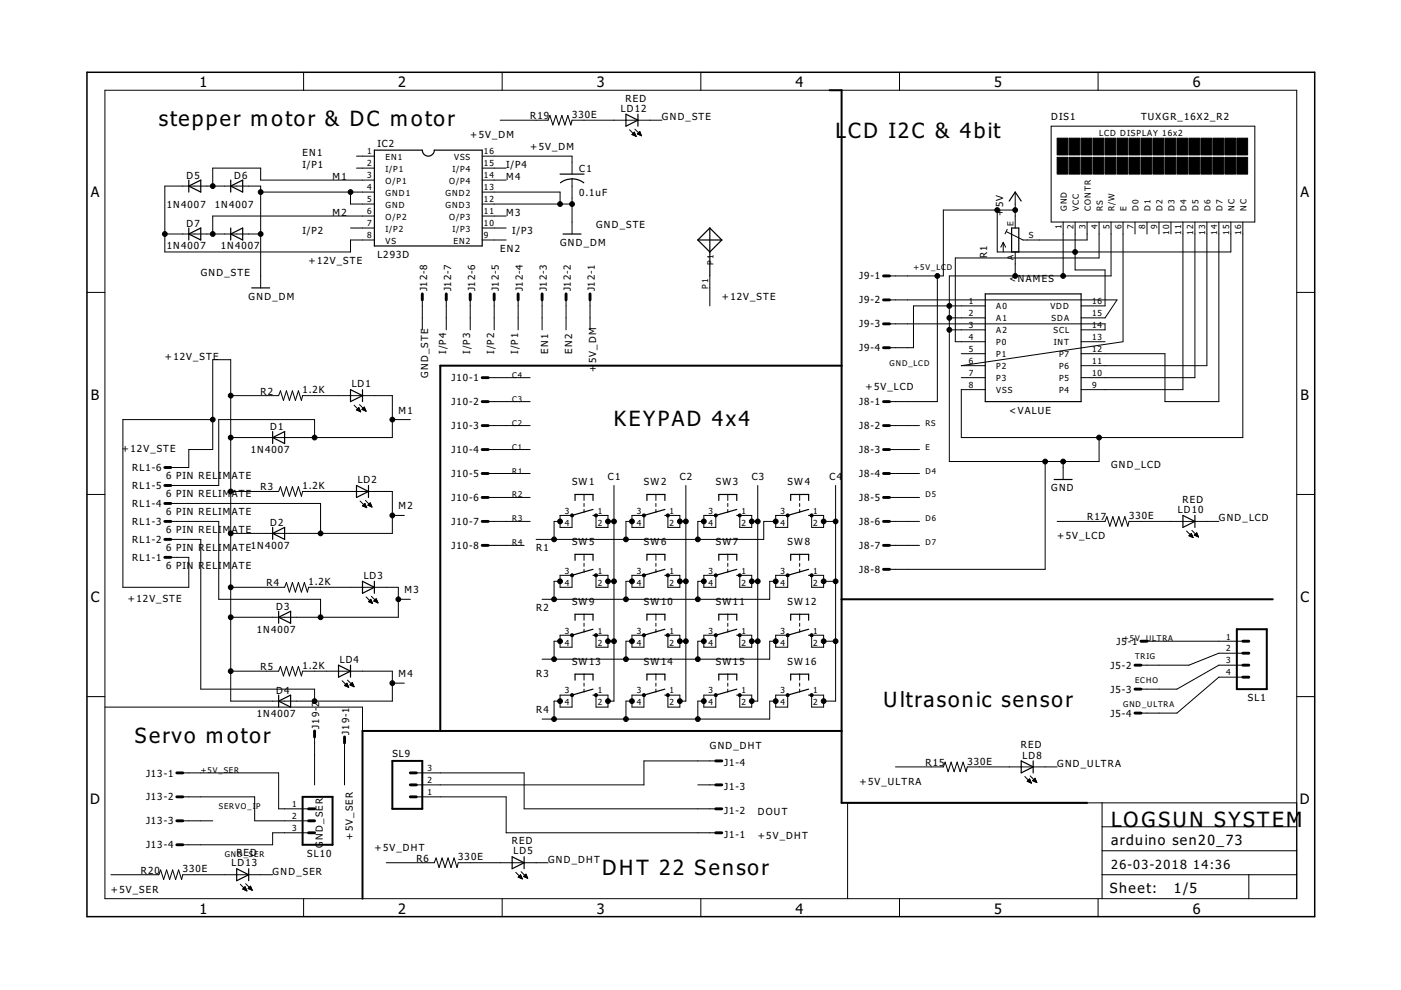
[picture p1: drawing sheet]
<svg xmlns="http://www.w3.org/2000/svg" width="297mm" height="210mm" viewBox="0 0 297 210" stroke-linecap="round" stroke-linejoin="round" font-family="sans-serif">
<path d="M175.9 19.1h2.5v151.1h52.1M178.4 77.5h-85.1v77.5M178.4 127.1h91.5M262.2 133.4h6.4v12.7h-6.4zM178.4 155h-101.5v35.5M64.2 169h6.3v10.1h-6.3zM83.2 161.3h6.3v10.2h-6.3z" fill="none" stroke="#000" stroke-width=".42"/>
<g fill="none" stroke="#000" stroke-width=".21">
<path d="M22.2 19.1h252.7v171.4h-252.7zM64.4 15.3v3.8M106.5 15.3v3.8M148.6 15.3v3.8M190.7 15.3v3.8M232.8 15.3v3.8M75.6 33.1h3.8M75.6 35.6h3.8M79.4 38.2h-24.1v-2.6h-10.2v3.9M102.2 33.1h19.1v3.8M102.2 35.6h5.1M102.2 38.2h5.1"/>
<path d="M106 25.5h10.2l.4-1 .6 2 .7-2 .6 2 .6-2 .7 2 .6-2 .6 2 .3-1h19M121.3 37.9v11.7M133.5 27.5l1.4 1.4M134 28.5l.9 .4M134 28.5h.7M134.1 28.4h.5M134.2 28.6h.5M134.3 28.3h.3M134.4 28.2h.2M134.5 28l-.5 .5M134.5 28l.4 .9M134.5 28.7h.3"/>
<path d="M134.5 28h.1M134.6 27.4l1.4 1.4M134.8 28.9h.1M135.1 28.4h.7M135.3 28.3h.5M135.4 28.5h.5M135.4 28.2h.3M135.5 28h.2M135.6 27.9l-.5 .5 .9 .4M135.6 27.9l.4 .9M135.6 27.9h.1M135.7 28.6h.3"/>
<path d="M135.9 28.7h.1M222.9 26.8h43.1v20.3h-43.1zM34.9 49.6h20.4M55.3 40.7h24.1M74.3 40.7v2.6h5.1M74.3 48.3h5.1M79.4 50.9h-5.1v2.5h-39.4v-13.9h20.4v21.5M79.4 45.8h-34.3v3.8M102.2 50.9h5.1M102.2 40.7h16.5v2.6M102.2 43.3h19.1M102.2 45.8h5.1"/>
<path d="M102.2 48.3h5.1M150.5 58.5v6.4M198.7 58.5v26.7h-10.1M211.4 44.5v8.9h49.6v-6.3M212.7 51.4v2M212.7 51.4l-.5 1M212.7 51.4l.5 1M213.6 48.6l-.5 1M215.2 40.7v7.6M215.2 53.4v5.1M215.2 44.5h-15.2v14h-11.4M225.4 47.1v11.4"/>
<path d="M227.9 47.1v10.1h6.4v7.7h-5.1M230.5 47.1v3.8h-13.6l-3.5-1.8M233 47.1v7.6h-30.5v17.8h6.4M235.6 47.1v11.4h-34.3v39.4h31.7v-5.1M238.1 47.1v25.4l-34.3 5h5.1M240.6 47.1v2.5M243.2 47.1v2.5M245.7 47.1v2.5M248.3 47.1v2.5M250.8 47.1v35.5h-21.6M253.3 47.1v33h-24.1M255.9 47.1v30.4h-26.7"/>
<path d="M258.4 47.1v38.1h-11.4v-10.2h-17.8M263.5 47.1v45.7h-59.7v-10.2h5.1M18.4 62h3.8M89.5 63.6v6.3M94.6 63.6v6.3M99.7 63.6v6.3M104.8 63.6v6.3M109.9 63.6v6.3M114.9 63.6v6.3M120 63.6v6.3M125.1 63.6v6.3M188.6 63.6h48.2l-2.5 3.8h-5.1"/>
<path d="M188.6 68.7h45.7v1.2h-5.1M201.3 67.4h7.6M201.3 69.9h7.6M203.8 75h5.1M208.9 64.9h-15.2v8.8h-5.1M229.2 72.5h5.1M274.9 62h3.8M36.2 99.1h3.8v-3.8h5.1v-19h3.8v72.4h34.3v-6.4h-19l-.3 1-.6-2-.7 2-.6-2-.6 2-.7-2-.6 2-.6-2-.4 1h-10.2M45.1 89h-19v35.5h13.9v-6.3h-3.8M48.9 83.9h10.2l.4-1 .6 2 .6-2 .7 2 .6-2 .6 2 .7-2 .6 2 .3-1h19v8.9h-34.3M66.7 92.8v-3.8h-20.3v13.9h-10.2M75.1 85.9l1.4 1.4"/>
<path d="M75.6 86.9l.5-.5 .4 .9zM75.6 86.9h.7M75.7 87h.6M75.8 86.8h.4M75.9 86.6h.3M76 86.5h.1M76 87.1h.4M76.2 85.8l1.4 1.4M76.3 87.2h.1M76.7 86.8l.5-.5 .4 .9zM76.8 86.8h.6M76.9 86.6h.5"/>
<path d="M76.9 86.9h.6M77 86.5h.3M77.1 86.4h.2M77.2 87h.3M77.4 87.1h.2M83.2 89h3.8M103.5 80.1h8.9M103.5 85.2h8.9M103.5 90.2h8.9M103.5 95.3h8.9M188.6 90.2h6.3M188.6 95.3h6.3"/>
<path d="M203.8 80.1h5.1M221.6 97.9v22.8h-33M225.4 97.9v3.8M18.4 104.8h3.8M36.2 110.6h10.2v16.5h21.6v3.8M36.2 114.4h6.4v31.7h24.1v2.6M36.2 106.7h31.8v6.4M48.9 104.2h10.2l.4-1 .6 2 .6-2 .7 2 .6-2 .6 2 .7-2 .6 2 .3-1h19v8.9h-34.3M76.3 106.2l1.4 1.4M76.9 107.3h.7M76.9 107.1h.6M77.1 107h.4"/>
<path d="M77.2 107.4h.4M77.2 106.9h.2M77.3 106.8h.1M77.4 106.7l.3 .9-.8-.3zM77.4 107.5h.3M77.5 106.1l1.4 1.4M77.7 107.6h.1M78 107.1l.9 .4M78 107.1l.5-.5 .4 .9M78 107.1h.7M78.1 107h.6M78.2 106.9h.4"/>
<path d="M78.3 107.3h.5M78.3 106.8h.3M78.4 106.7h.1M78.6 107.4h.2M83.2 109.3h2.5M103.5 100.4h8.9M103.5 105.5h8.9M103.5 110.6h8.9M103.5 115.6h7.6M118.7 110.6h-1.2v3.8M118.7 109.3h2.6v2.5h-2.6zM123.8 104.8v1.3"/>
<path d="M123.8 106.7v.7M123.8 108v.6M123.8 117.5v1.3M123.8 119.4v.7M126.4 109.3h2.5v2.5h-2.5zM128.9 110.6h1.3M130.2 102.9v45.8h-1.3M134 110.6h-1.3v3.8M134 109.3h2.5v2.5h-2.5zM139.1 104.8v1.3M139.1 106.7v.7M139.1 108v.6"/>
<path d="M139.1 117.5v1.3M139.1 119.4v.7M141.6 109.3h2.5v2.5h-2.5zM144.1 110.6h1.3M145.4 102.9v45.8h-1.3M149.2 110.6h-1.2v3.8M149.2 109.3h2.6v2.5h-2.6zM154.3 104.8v1.3M154.3 106.7v.7M154.3 108v.6M154.3 117.5v1.3M154.3 119.4v.7"/>
<path d="M156.8 109.3h2.6v2.5h-2.6zM159.4 110.6h1.3M160.7 102.9v45.8h-1.3M164.5 110.6h-2.6v3.8h-48.2M164.5 109.3h2.5v2.5h-2.5zM169.5 104.8v1.3M169.5 106.7v.7M169.5 108v.6M169.5 117.5v1.3M169.5 119.4v.7M172.1 109.3h2.5v2.5h-2.5zM174.6 110.6h2.6"/>
<path d="M177.2 102.9v45.8h-2.6M188.6 100.4h6.3M188.6 105.5h6.3M188.6 110.6h6.3M188.6 115.6h6.3M224.1 110.6h10.2l.4-1.1 .6 2.1 .6-2.1 .7 2.1 .6-2.1 .6 2.1 .7-2.1 .6 2.1 .3-1h19M251.6 112.6l1.4 1.4M252.1 113.6l.5-.5 .4 .9zM252.1 113.5h.7M252.2 113.7h.6M252.3 113.4h.4M252.4 113.3h.3"/>
<path d="M252.5 113.8h.4M252.5 113.2h.1M252.7 112.5l1.4 1.4M252.8 113.9h.1M253.2 113.5l.5-.5 .4 .9zM253.3 113.4h.6M253.4 113.5h.6M253.4 113.3h.5M253.5 113.2h.3M253.6 113.1h.2M253.7 113.7h.3M253.9 113.8h.2"/>
<path d="M274.9 104.8h3.8M48.9 124.5h11.4l.4-1 .7 2 .6-2 .6 2 .7-2 .6 2 .6-2 .7 2 .2-1h19.1v6.4h-35.6M77.6 126.6l1.4 1.4M78.1 127.5h.7M78.3 127.4h.5M78.3 127.7h.6M78.4 127.3h.3M78.5 127.2h.2M78.6 127.8h.3M78.6 127.1l.4 .9-.9-.4zM78.7 126.4l1.4 1.4M78.9 127.9h.1"/>
<path d="M79.2 127.4l.6-.5 .3 .9zM79.3 127.4h.7M79.4 127.3h.5M79.5 127.5h.5M79.5 127.2h.4M79.7 127h.1M79.8 127.7h.3M80 127.8h.1M84.5 127.1h2.5M118.7 122h2.6v2.5h-2.6zM118.7 134.7h2.6v2.5h-2.6zM118.7 136h-1.2v3.8"/>
<path d="M118.7 123.3h-1.2v3.8M123.8 120.7v.6M123.8 130.2v1.3M123.8 132.1v.7M123.8 133.4v.6M126.4 122h2.5v2.5h-2.5zM126.4 134.7h2.5v2.5h-2.5zM128.9 136h1.3M128.9 123.3h1.3M134 122h2.5v2.5h-2.5zM134 136h-1.3v3.8M134 134.7h2.5v2.5h-2.5z"/>
<path d="M134 123.3h-1.3v3.8M139.1 120.7v.6M139.1 130.2v1.3M139.1 132.1v.7M139.1 133.4v.6M141.6 122h2.5v2.5h-2.5zM141.6 134.7h2.5v2.5h-2.5zM144.1 136h1.3M144.1 123.3h1.3M149.2 122h2.6v2.5h-2.6zM149.2 136h-1.2v3.8M149.2 134.7h2.6v2.5h-2.6z"/>
<path d="M149.2 123.3h-1.2v3.8M154.3 120.7v.6M154.3 130.2v1.3M154.3 132.1v.7M154.3 133.4v.6M156.8 122h2.6v2.5h-2.6zM156.8 134.7h2.6v2.5h-2.6zM159.4 136h1.3M159.4 123.3h1.3M164.5 122h2.5v2.5h-2.5zM164.5 123.3h-1.3v3.8h-48.3M164.5 136h-1.3v3.8h-48.3"/>
<path d="M164.5 134.7h2.5v2.5h-2.5zM169.5 120.7v.6M169.5 130.2v1.3M169.5 132.1v.7M169.5 133.4v.6M172.1 122h2.5v2.5h-2.5zM172.1 134.7h2.5v2.5h-2.5zM174.6 136h2.6M174.6 123.3h2.6M243.2 136h20.3M263.5 138.5h-5.1l-6.3 2.5h-10.2M18.4 147.7h3.8"/>
<path d="M22.2 149.9h54.7v5.1M66.7 156.3v10.1M72.5 144.3l1.4 1.4M73 145.4l.6-.6 .3 .9zM73 157.5v8.9M73.1 145.3h.6M73.1 145.4h.7M73.2 145.1h.5M73.4 145h.2M73.4 145.5h.4M73.5 144.9h.1M73.7 144.2l1.4 1.4"/>
<path d="M73.7 145.6h.2M74.2 145.2l.5-.5 .4 .9zM74.3 145.1h.6M74.3 145.3h.6M74.4 145h.4M74.5 144.9h.3M74.6 145.4h.4M74.6 144.8h.1M74.8 145.5h.2M83.2 144.8h2.5M118.7 147.4h2.6v2.5h-2.6zM118.7 148.7h-1.2v3.8"/>
<path d="M123.8 142.9v1.3M123.8 144.8v.7M123.8 146.1v.6M126.4 147.4h2.5v2.5h-2.5zM134 147.4h2.5v2.5h-2.5zM134 148.7h-1.3v3.8M139.1 142.9v1.3M139.1 144.8v.7M139.1 146.1v.6M141.6 147.4h2.5v2.5h-2.5zM149.2 147.4h2.6v2.5h-2.6zM149.2 148.7h-1.2v3.8"/>
<path d="M154.3 142.9v1.3M154.3 144.8v.7M154.3 146.1v.6M156.8 147.4h2.6v2.5h-2.6zM164.5 147.4h2.5v2.5h-2.5zM164.5 148.7h-1.3v3.8h-48.3M169.5 142.9v1.3M169.5 144.8v.7M169.5 146.1v.6M172.1 147.4h2.5v2.5h-2.5zM263.5 141h-5.1l-8.9 5.1h-7.6M263.5 143.6h-5.1l-8.9 7.6h-7.6"/>
<path d="M274.9 147.7h3.8M38.8 163.9h20.3v7.6h6.3M38.8 169h15.2v5h11.4M38.8 174h6.3M65.4 176.6h-7.6v2.5h-19M88.3 163.9h22.8v7.6h40.7M88.3 169h19v7.6h44.5M148 166.4h3.8M151.8 161.3h-15.3v5.1h-48.2M189.9 162.6h10.1l.4-1 .6 2 .7-2 .6 2 .6-2 .7 2 .6-2 .6 2 .3-1h19M217.3 164.6l1.4 1.4M217.8 165.7l.9 .3"/>
<path d="M217.8 165.7h.7M217.9 165.5h.6M218 165.8h.6M218 165.4h.4M218.2 165.3h.2M218.3 165.1l-.5 .6M218.3 165.1l.4 .9M218.3 165.2h.1M218.3 165.9h.3M218.4 164.5l1.4 1.4M218.6 166h.1M218.9 165.5l.5-.5 .4 .9z"/>
<path d="M218.9 165.5h.8M219.1 165.4h.5M219.2 165.3h.4M219.2 165.7h.5M219.3 165.2h.2M219.4 165h.1M219.5 165.8h.3M219.8 165.9h.1M233.7 170.2v20.3M233.7 175.3h41.2M274.9 170.2h-95.2v20.3M23.5 185.5h10.2l.4-1.1 .6 2.1 .6-2.1 .7 2.1 .6-2.1 .6 2.1 .7-2.1 .6 2.1 .3-1h19"/>
<path d="M50.9 187.5l1.4 1.4M51.5 188.5l.5-.5 .3 .9zM51.5 188.4h.7M51.6 188.6h.6M51.6 188.3h.5M51.8 188.2h.2M51.9 188.7h.3M51.9 188.1h.1M52.1 187.4l1.4 1.4M52.1 188.8h.2M52.6 188.4l.5-.5 .4 .9zM52.7 188.3h.6"/>
<path d="M52.7 188.4h.6M52.8 188.2h.4M52.9 188.1h.3M53 188.6h.4M53 188h.1M53.3 188.7h.1M64.4 190.5v3.9M81.9 182.9h10.2l.4-1 .6 2 .6-2 .7 2 .6-2 .6 2 .7-2 .6 2 .3-1h19M106.5 190.5v3.9M109.3 185l1.4 1.4M109.9 186l.5-.5 .3 .9zM109.9 185.9h.7"/>
<path d="M110 186h.6M110 185.8h.5M110.2 185.7h.2M110.3 186.2h.4M110.3 185.5h.1M110.5 184.8l1.4 1.4M110.6 186.3h.1M111 185.8l.5-.5 .4 .9zM111.1 185.8h.6M111.1 185.9h.7M111.2 185.7h.5M111.3 185.5h.3"/>
<path d="M111.4 185.4h.1M111.4 186h.4M111.7 186.2h.2M148.6 190.5v3.9M190.7 190.5v3.9M232.8 190.5v3.9M233.7 185.5h41.2M233.7 180.4h41.2M264.8 185.5v5"/>
</g>
<path d="M18.4 15.3h260.3v179.1h-260.3z" fill="none" stroke="#000" stroke-width=".32"/>
<g fill="#000" stroke="#000" stroke-width=".21">
<path d="M224.1 29.3h2.3v3.6h-2.3zM224.1 33.4h2.3v3.5h-2.3zM226.7 29.3h2.3v3.6h-2.3zM226.7 33.4h2.3v3.5h-2.3zM229.2 29.3h2.3v3.6h-2.3zM229.2 33.4h2.3v3.5h-2.3zM231.8 29.3h2.2v3.6h-2.2zM231.8 33.4h2.2v3.5h-2.2zM234.3 29.3h2.3v3.6h-2.3zM234.3 33.4h2.3v3.5h-2.3zM236.8 29.3h2.3v3.6h-2.3zM236.8 33.4h2.3v3.5h-2.3z"/>
<path d="M239.4 29.3h2.3v3.6h-2.3zM239.4 33.4h2.3v3.5h-2.3zM241.9 29.3h2.3v3.6h-2.3zM241.9 33.4h2.3v3.5h-2.3zM244.5 29.3h2.2v3.6h-2.2zM244.5 33.4h2.2v3.5h-2.2zM247 29.3h2.3v3.6h-2.3zM247 33.4h2.3v3.5h-2.3zM249.5 29.3h2.3v3.6h-2.3zM249.5 33.4h2.3v3.5h-2.3zM252.1 29.3h2.3v3.6h-2.3zM252.1 33.4h2.3v3.5h-2.3z"/>
<path d="M254.6 29.3h2.3v3.6h-2.3zM254.6 33.4h2.3v3.5h-2.3zM257.2 29.3h2.2v3.6h-2.2zM257.2 33.4h2.2v3.5h-2.2zM259.7 29.3h2.3v3.6h-2.3zM259.7 33.4h2.3v3.5h-2.3zM262.2 29.3h2.3v3.6h-2.3zM262.2 33.4h2.3v3.5h-2.3z"/>
</g>
<g fill="none" stroke="#000" stroke-width=".25">
<path d="M40 39.5l2.6-1.3v2.5zM40 38.2v2.5M48.9 39.5l2.6-1.3v2.5zM48.9 38.2v2.5M79.4 31.8h10.1a1.27 1.27 0 0 0 1.3 1.3 1.27 1.27 0 0 0 1.3-1.3h10.1v20.4h-22.8zM118.7 36.9h5.1M121.3 37.9l1.6 .3 .9 .6M121.3 37.9l-1.6 .3-.9 .6M132.7 24.2l2.6 1.3-2.6 1.3zM135.3 24.2v2.6M40 48.3v2.6M40 49.6l2.6-1.3v2.6z"/>
<path d="M48.9 48.3v2.6M48.9 49.6l2.6-1.3v2.6zM119.4 49.6h3.8M148 50.9l2.5 2.5 2.5-2.5M148 50.9h5M150.5 48.3l-2.5 2.6M150.5 48.3l2.5 2.6M150.5 48.3v10.2M214 42.6l1.2-1.9 1.3 1.9M214.5 48.3h1.5v5.1h-1.5zM53.4 61h3.8M208.9 62.3h20.3v22.9h-20.3z"/>
<path d="M57.8 92.8l2.5-1.3v2.5zM57.8 91.5v2.5M74.3 82.6l2.6 1.3-2.6 1.3zM76.9 82.6v2.6M57.8 111.8v2.6M57.8 113.1l2.5-1.3v2.6zM75.6 102.9l2.5 1.3-2.5 1.3zM78.1 102.9v2.6M121.9 106.1v-1.3h3.8v1.3M121.9 118.8v-1.3h3.8v1.3M125.7 109.3h.7M125.7 108l-4.4 1.3"/>
<path d="M137.2 106.1v-1.3h3.8v1.3M137.2 118.8v-1.3h3.8v1.3M141 109.3h.6M141 108l-4.5 1.3M152.4 106.1v-1.3h3.8v1.3M152.4 118.8v-1.3h3.8v1.3M156.2 109.3h.6M156.2 108l-4.4 1.3M167.6 106.1v-1.3h3.8v1.3M167.6 118.8v-1.3h3.8v1.3M171.4 109.3h.7M171.4 108l-4.4 1.3"/>
<path d="M223.5 101.7h3.8M250.8 109.3l2.5 1.3-2.5 1.2zM253.3 109.3v2.5M59.1 130.9l2.5-1.3v2.5zM59.1 129.6v2.5M76.9 123.3l2.5 1.2-2.5 1.3zM79.4 123.3v2.5M121.9 131.5v-1.3h3.8v1.3M125.7 122h.7M125.7 120.7l-4.4 1.3M125.7 134.7h.7M125.7 133.4l-4.4 1.3"/>
<path d="M137.2 131.5v-1.3h3.8v1.3M141 122h.6M141 120.7l-4.5 1.3M141 134.7h.6M141 133.4l-4.5 1.3M152.4 131.5v-1.3h3.8v1.3M156.2 122h.6M156.2 120.7l-4.4 1.3M156.2 134.7h.6M156.2 133.4l-4.4 1.3M167.6 131.5v-1.3h3.8v1.3M171.4 122h.7"/>
<path d="M171.4 120.7l-4.4 1.3M171.4 134.7h.7M171.4 133.4l-4.4 1.3M59.1 147.4v2.5M59.1 148.7l2.5-1.3v2.5zM71.8 141l2.5 1.3-2.5 1.3zM74.3 141v2.6M121.9 144.2v-1.3h3.8v1.3M125.7 147.4h.7M125.7 146.1l-4.4 1.3M137.2 144.2v-1.3h3.8v1.3M141 147.4h.6"/>
<path d="M141 146.1l-4.5 1.3M152.4 144.2v-1.3h3.8v1.3M156.2 147.4h.6M156.2 146.1l-4.4 1.3M167.6 144.2v-1.3h3.8v1.3M171.4 147.4h.7M171.4 146.1l-4.4 1.3M216.5 161.3l2.6 1.3-2.6 1.3zM219.1 161.3v2.6M50.2 184.2l2.5 1.3-2.5 1.2zM52.7 184.2v2.5M108.6 181.7l2.5 1.2-2.5 1.3z"/>
<path d="M111.1 181.7v2.5"/>
</g>
<g fill="none" stroke="#000" stroke-width=".61">
<path d="M187.3 58.5h1.3M89.5 62.3v1.3M94.6 62.3v1.3M99.7 62.3v1.3M104.8 62.3v1.3M109.9 62.3v1.3M114.9 62.3v1.3M120 62.3v1.3M125.1 62.3v1.3M187.3 63.6h1.3M187.3 68.7h1.3M187.3 73.7h1.3"/>
<path d="M34.9 99.1h1.3M102.2 85.2h1.3M102.2 90.2h1.3M102.2 95.3h1.3M102.2 80.1h1.3M187.3 85.2h1.3M187.3 90.2h1.3M187.3 95.3h1.3M34.9 110.6h1.3M34.9 118.2h1.3M34.9 114.4h1.3M34.9 106.7h1.3"/>
<path d="M34.9 102.9h1.3M102.2 100.4h1.3M102.2 105.5h1.3M102.2 110.6h1.3M102.2 115.6h1.3M187.3 100.4h1.3M187.3 105.5h1.3M187.3 110.6h1.3M187.3 115.6h1.3M187.3 120.7h1.3M241.9 136h1.3M263.5 136h1.3"/>
<path d="M263.5 138.5h1.3M66.7 155v1.3M73 156.3v1.2M240.6 141h1.3M240.6 146.1h1.3M240.6 151.2h1.3M263.5 141h1.3M263.5 143.6h1.3M37.5 163.9h1.3M37.5 169h1.3M37.5 174h1.3M37.5 179.1h1.3"/>
<path d="M65.4 174h1.3M65.4 176.6h1.3M65.4 171.5h1.3M87 163.9h1.3M87 169h1.3M87 166.4h1.3M151.8 176.6h1.2M151.8 171.5h1.2M151.8 166.4h1.2M151.8 161.3h1.2"/>
</g>
<g fill="#000" stroke="#000" stroke-width=".21">
<circle cx="45.1" cy="39.5" r=".51"/>
<circle cx="34.9" cy="49.6" r=".51"/>
<circle cx="45.1" cy="49.6" r=".51"/>
<circle cx="55.3" cy="40.7" r=".51"/>
<circle cx="55.3" cy="49.6" r=".51"/>
<circle cx="74.3" cy="40.7" r=".51"/>
<circle cx="118.7" cy="43.3" r=".51"/>
<circle cx="121.3" cy="43.3" r=".51"/>
<circle cx="198.7" cy="58.5" r=".51"/>
<circle cx="211.4" cy="44.5" r=".51"/>
<circle cx="215.2" cy="44.5" r=".51"/>
<circle cx="215.2" cy="58.5" r=".51"/>
<circle cx="225.4" cy="58.5" r=".51"/>
<circle cx="227.9" cy="53.4" r=".51"/>
<circle cx="201.3" cy="69.9" r=".51"/>
<circle cx="201.3" cy="64.9" r=".51"/>
<circle cx="201.3" cy="67.4" r=".51"/>
<circle cx="45.1" cy="89" r=".51"/>
<circle cx="48.9" cy="83.9" r=".51"/>
<circle cx="48.9" cy="92.8" r=".51"/>
<circle cx="66.7" cy="92.8" r=".51"/>
<circle cx="83.2" cy="89" r=".51"/>
<circle cx="221.6" cy="97.9" r=".51"/>
<circle cx="225.4" cy="97.9" r=".51"/>
<circle cx="233" cy="92.8" r=".51"/>
<circle cx="48.9" cy="104.2" r=".51"/>
<circle cx="48.9" cy="113.1" r=".51"/>
<circle cx="68" cy="113.1" r=".51"/>
<circle cx="83.2" cy="109.3" r=".51"/>
<circle cx="117.5" cy="114.4" r=".51"/>
<circle cx="118.7" cy="110.6" r=".51"/>
<circle cx="121.3" cy="109.3" r=".33"/>
<circle cx="126.4" cy="109.3" r=".33"/>
<circle cx="128.9" cy="110.6" r=".51"/>
<circle cx="130.2" cy="110.6" r=".51"/>
<circle cx="132.7" cy="114.4" r=".51"/>
<circle cx="134" cy="110.6" r=".51"/>
<circle cx="136.5" cy="109.3" r=".33"/>
<circle cx="141.6" cy="109.3" r=".33"/>
<circle cx="144.1" cy="110.6" r=".51"/>
<circle cx="145.4" cy="110.6" r=".51"/>
<circle cx="148" cy="114.4" r=".51"/>
<circle cx="149.2" cy="110.6" r=".51"/>
<circle cx="151.8" cy="109.3" r=".33"/>
<circle cx="156.8" cy="109.3" r=".33"/>
<circle cx="159.4" cy="110.6" r=".51"/>
<circle cx="160.7" cy="110.6" r=".51"/>
<circle cx="164.5" cy="110.6" r=".51"/>
<circle cx="167" cy="109.3" r=".33"/>
<circle cx="172.1" cy="109.3" r=".33"/>
<circle cx="174.6" cy="110.6" r=".51"/>
<circle cx="177.2" cy="110.6" r=".51"/>
<circle cx="48.9" cy="124.5" r=".51"/>
<circle cx="48.9" cy="130.9" r=".51"/>
<circle cx="68" cy="130.9" r=".51"/>
<circle cx="84.5" cy="127.1" r=".51"/>
<circle cx="117.5" cy="127.1" r=".51"/>
<circle cx="117.5" cy="139.8" r=".51"/>
<circle cx="118.7" cy="136" r=".51"/>
<circle cx="118.7" cy="123.3" r=".51"/>
<circle cx="121.3" cy="122" r=".33"/>
<circle cx="121.3" cy="134.7" r=".33"/>
<circle cx="126.4" cy="122" r=".33"/>
<circle cx="126.4" cy="134.7" r=".33"/>
<circle cx="128.9" cy="136" r=".51"/>
<circle cx="128.9" cy="123.3" r=".51"/>
<circle cx="130.2" cy="123.3" r=".51"/>
<circle cx="130.2" cy="136" r=".51"/>
<circle cx="132.7" cy="127.1" r=".51"/>
<circle cx="132.7" cy="139.8" r=".51"/>
<circle cx="134" cy="123.3" r=".51"/>
<circle cx="134" cy="136" r=".51"/>
<circle cx="136.5" cy="134.7" r=".33"/>
<circle cx="136.5" cy="122" r=".33"/>
<circle cx="141.6" cy="134.7" r=".33"/>
<circle cx="141.6" cy="122" r=".33"/>
<circle cx="144.1" cy="136" r=".51"/>
<circle cx="144.1" cy="123.3" r=".51"/>
<circle cx="145.4" cy="136" r=".51"/>
<circle cx="145.4" cy="123.3" r=".51"/>
<circle cx="148" cy="127.1" r=".51"/>
<circle cx="148" cy="139.8" r=".51"/>
<circle cx="149.2" cy="136" r=".51"/>
<circle cx="149.2" cy="123.3" r=".51"/>
<circle cx="151.8" cy="134.7" r=".33"/>
<circle cx="151.8" cy="122" r=".33"/>
<circle cx="156.8" cy="134.7" r=".33"/>
<circle cx="156.8" cy="122" r=".33"/>
<circle cx="159.4" cy="136" r=".51"/>
<circle cx="159.4" cy="123.3" r=".51"/>
<circle cx="160.7" cy="123.3" r=".51"/>
<circle cx="160.7" cy="136" r=".51"/>
<circle cx="164.5" cy="136" r=".51"/>
<circle cx="164.5" cy="123.3" r=".51"/>
<circle cx="167" cy="134.7" r=".33"/>
<circle cx="167" cy="122" r=".33"/>
<circle cx="172.1" cy="122" r=".33"/>
<circle cx="172.1" cy="134.7" r=".33"/>
<circle cx="174.6" cy="123.3" r=".51"/>
<circle cx="174.6" cy="136" r=".51"/>
<circle cx="177.2" cy="123.3" r=".51"/>
<circle cx="177.2" cy="136" r=".51"/>
<circle cx="48.9" cy="142.3" r=".51"/>
<circle cx="66.7" cy="148.7" r=".51"/>
<circle cx="83.2" cy="144.8" r=".51"/>
<circle cx="117.5" cy="152.5" r=".51"/>
<circle cx="118.7" cy="148.7" r=".51"/>
<circle cx="121.3" cy="147.4" r=".33"/>
<circle cx="126.4" cy="147.4" r=".33"/>
<circle cx="128.9" cy="148.7" r=".51"/>
<circle cx="132.7" cy="152.5" r=".51"/>
<circle cx="134" cy="148.7" r=".51"/>
<circle cx="136.5" cy="147.4" r=".33"/>
<circle cx="141.6" cy="147.4" r=".33"/>
<circle cx="144.1" cy="148.7" r=".51"/>
<circle cx="148" cy="152.5" r=".51"/>
<circle cx="149.2" cy="148.7" r=".51"/>
<circle cx="151.8" cy="147.4" r=".33"/>
<circle cx="156.8" cy="147.4" r=".33"/>
<circle cx="159.4" cy="148.7" r=".51"/>
<circle cx="164.5" cy="148.7" r=".51"/>
<circle cx="167" cy="147.4" r=".33"/>
<circle cx="172.1" cy="147.4" r=".33"/>
<circle cx="174.6" cy="148.7" r=".51"/>
</g>
<g font-size="5.4">
<text x="33.7" y="26.8">stepper motor &amp; DC motor</text>
<text x="177.2" y="29.3">L</text>
<text x="179.8" y="29.3">CD I2C &amp; 4bit</text>
<text x="130.2" y="90.2">KEYPAD 4x4</text>
<text x="187.3" y="149.9">Ultrasonic sensor</text>
<text x="28.6" y="157.5">Servo motor</text>
<text x="235.6" y="175.3">LOGSUN SYSTEM</text>
<text x="127.6" y="185.5">DHT 22 Sensor</text>
</g>
<g font-size="3.7">
<text x="42.3" y="18.5">1</text>
<text x="84.4" y="18.5">2</text>
<text x="126.5" y="18.5">3</text>
<text x="168.7" y="18.5">4</text>
<text x="210.8" y="18.5">5</text>
<text x="252.9" y="18.5">6</text>
<text x="19.2" y="41.9">A</text>
<text x="275.7" y="41.9">A</text>
<text x="19.3" y="84.7">B</text>
<text x="275.8" y="84.7">B</text>
<text x="19.2" y="127.6">C</text>
<text x="275.7" y="127.6">C</text>
<text x="19.1" y="170.4">D</text>
<text x="275.6" y="170.4">D</text>
<text x="42.3" y="193.7">1</text>
<text x="84.4" y="193.7">2</text>
<text x="126.5" y="193.7">3</text>
<text x="168.7" y="193.7">4</text>
<text x="210.8" y="193.7">5</text>
<text x="252.9" y="193.7">6</text>
</g>
<g font-size="3.6">
<text x="235.6" y="179.1">arduino sen20_73</text>
<text x="235.3" y="189.4">Sheet:</text>
<text x="248.9" y="189.3">1/5</text>
</g>
<g font-size="3.2">
<text x="235.6" y="184.2">26-03-2018</text>
<text x="253" y="184.2">14:36</text>
</g>
<g font-size="2.5">
<text x="131.6" y="23.7">LD12</text>
<text x="132.7" y="21.5">RED</text>
<text x="99.7" y="29.3">+5V_DM</text>
<text x="112.4" y="25.3">R19</text>
<text x="121.3" y="25">330E</text>
<text x="140.3" y="25.5">GND_STE</text>
<text x="222.9" y="25.5">DIS1</text>
<text x="241.9" y="25.5">TUXGR_16X2_R2</text>
<text x="64.1" y="33.1">EN1</text>
<text x="64.1" y="35.6">I/P1</text>
<text x="80" y="31.2">IC2</text>
<text x="107.3" y="35.6">I/P4</text>
<text x="112.4" y="31.8">+5V_DM</text>
<text x="39.5" y="37.9">D5</text>
<text x="49.7" y="37.9">D6</text>
<text x="70.5" y="38.2">M1</text>
<text x="107.3" y="38.2">M4</text>
<text x="122.8" y="41.6">0.1uF</text>
<text x="122.8" y="36.5">C1</text>
<text x="35.4" y="44">1N4007</text>
<text x="45.5" y="44">1N4007</text>
<text x="70.5" y="45.8">M2</text>
<text x="107.3" y="45.8">M3</text>
<text x="212.7" y="45.8" transform="rotate(-90 212.7 45.8)">+</text>
<text x="212.7" y="44" transform="rotate(-90 212.7 44)">5V</text>
<text x="35.4" y="52.9">1N4007</text>
<text x="39.5" y="48.1">D7</text>
<text x="46.8" y="52.9">1N4007</text>
<text x="64.1" y="49.6">I/P2</text>
<text x="106.1" y="53.4">EN2</text>
<text x="108.6" y="49.6">I/P3</text>
<text x="118.7" y="52.1">GND_DM</text>
<text x="126.4" y="48.3">GND_STE</text>
<text x="42.6" y="58.5">GND_STE</text>
<text x="65.4" y="56">+12V_STE</text>
<text x="80" y="54.7">L293D</text>
<text x="182.2" y="59.3">J9-1</text>
<text x="209.3" y="54.7" transform="rotate(-90 209.3 54.7)">R1</text>
<text x="214" y="59.8">&lt;NAMES</text>
<text x="52.7" y="63.6">GND_DM</text>
<text x="90.6" y="61.8" transform="rotate(-90 90.6 61.8)">J12-8</text>
<text x="95.6" y="61.8" transform="rotate(-90 95.6 61.8)">J12-7</text>
<text x="100.7" y="61.8" transform="rotate(-90 100.7 61.8)">J12-6</text>
<text x="105.8" y="61.8" transform="rotate(-90 105.8 61.8)">J12-5</text>
<text x="110.9" y="61.8" transform="rotate(-90 110.9 61.8)">J12-4</text>
<text x="116" y="61.8" transform="rotate(-90 116 61.8)">J12-3</text>
<text x="121" y="61.8" transform="rotate(-90 121 61.8)">J12-2</text>
<text x="126.1" y="61.8" transform="rotate(-90 126.1 61.8)">J12-1</text>
<text x="153" y="63.6">+12V_STE</text>
<text x="182.2" y="64.3">J9-2</text>
<text x="182.2" y="69.4">J9-3</text>
<text x="34.9" y="76.3">+12V_ST</text>
<text x="45.2" y="76.3">E</text>
<text x="94.6" y="75" transform="rotate(-90 94.6 75)">I/P4</text>
<text x="99.7" y="75" transform="rotate(-90 99.7 75)">I/P3</text>
<text x="104.8" y="75" transform="rotate(-90 104.8 75)">I/P2</text>
<text x="109.9" y="75" transform="rotate(-90 109.9 75)">I/P1</text>
<text x="116.2" y="75" transform="rotate(-90 116.2 75)">EN1</text>
<text x="121.3" y="75" transform="rotate(-90 121.3 75)">EN2</text>
<text x="126.4" y="77" transform="rotate(-90 126.4 77)">5V_DM</text>
<text x="182.2" y="74.5">J9-4</text>
<text x="55.3" y="83.7">R2</text>
<text x="64.1" y="83.4">1.2K</text>
<text x="74.6" y="82.1">LD1</text>
<text x="90.8" y="80.1" transform="rotate(-90 90.8 80.1)">GND_STE</text>
<text x="95.7" y="80.8">J10-1</text>
<text x="126.4" y="78.8" transform="rotate(-90 126.4 78.8)">+</text>
<text x="183.5" y="82.6">+5V_LCD</text>
<text x="84.5" y="87.7">M1</text>
<text x="95.7" y="85.9">J10-2</text>
<text x="182.2" y="85.9">J8-1</text>
<text x="214" y="87.7">&lt;VALUE</text>
<text x="25.9" y="95.8">+12V_STE</text>
<text x="57.3" y="91.2">D1</text>
<text x="95.7" y="91">J10-3</text>
<text x="182.2" y="91">J8-2</text>
<text x="28" y="99.9">RL1-6</text>
<text x="35.2" y="101.5">6 PIN RELI</text>
<text x="47.2" y="101.5">M</text>
<text x="49.1" y="101.5">ATE</text>
<text x="53.2" y="96.1">1N4007</text>
<text x="95.7" y="96.1">J10-4</text>
<text x="95.7" y="101.2">J10-5</text>
<text x="128.9" y="101.7">C1</text>
<text x="144.1" y="101.7">C2</text>
<text x="159.4" y="101.7">C3</text>
<text x="175.9" y="101.7">C4</text>
<text x="182.2" y="96.1">J8-3</text>
<text x="182.2" y="101.2">J8-4</text>
<text x="235.6" y="99.1">GND_LCD</text>
<text x="28" y="107.5">RL1-4</text>
<text x="28" y="103.7">RL1-5</text>
<text x="35.2" y="105.3">6 PIN RELIM</text>
<text x="49.1" y="105.3">ATE</text>
<text x="55.3" y="104">R3</text>
<text x="64.1" y="103.7">1.2K</text>
<text x="75.9" y="102.4">LD2</text>
<text x="95.7" y="106.2">J10-6</text>
<text x="121.3" y="102.9">SW1</text>
<text x="136.5" y="102.9">SW2</text>
<text x="151.8" y="102.9">SW3</text>
<text x="167" y="102.9">SW4</text>
<text x="182.2" y="106.2">J8-5</text>
<text x="222.9" y="104.2">GND</text>
<text x="250.7" y="106.6">RED</text>
<text x="28" y="111.3">RL1-3</text>
<text x="35.2" y="113">6 PIN RELI</text>
<text x="35.2" y="109.2">6 PIN RELIM</text>
<text x="47.2" y="113">M</text>
<text x="49.1" y="113">ATE</text>
<text x="49.1" y="109.2">ATE</text>
<text x="57.3" y="111.5">D2</text>
<text x="84.5" y="108">M2</text>
<text x="95.7" y="111.3">J10-7</text>
<text x="182.2" y="111.3">J8-6</text>
<text x="230.5" y="110.3">R17</text>
<text x="239.4" y="110">330E</text>
<text x="249.7" y="108.8">LD10</text>
<text x="258.4" y="110.6">GND_LCD</text>
<text x="28" y="118.9">RL1-1</text>
<text x="28" y="115.1">RL1-2</text>
<text x="35.2" y="116.8">6 PIN RELI</text>
<text x="47.2" y="116.8">M</text>
<text x="49.1" y="116.8">ATE1N4007</text>
<text x="95.7" y="116.4">J10-8</text>
<text x="113.7" y="116.9">R1</text>
<text x="121.3" y="115.6">SW5</text>
<text x="136.5" y="115.6">SW6</text>
<text x="151.8" y="115.6">SW7</text>
<text x="167" y="115.6">SW8</text>
<text x="182.2" y="116.4">J8-7</text>
<text x="224.1" y="114.4">+5V_LCD</text>
<text x="35.2" y="120.6">6 PIN RELI</text>
<text x="47.2" y="120.6">M</text>
<text x="49.1" y="120.6">ATE</text>
<text x="56.5" y="124.3">R4</text>
<text x="65.4" y="124">1.2K</text>
<text x="77.1" y="122.7">LD3</text>
<text x="85.7" y="125.8">M3</text>
<text x="182.2" y="121.5">J8-8</text>
<text x="27.1" y="127.6">+12V_STE</text>
<text x="58.6" y="129.3">D3</text>
<text x="113.7" y="129.6">R2</text>
<text x="121.3" y="128.3">SW9</text>
<text x="136.5" y="128.3">SW10</text>
<text x="151.8" y="128.3">SW11</text>
<text x="167" y="128.3">SW12</text>
<text x="54.4" y="134.1">1N4007</text>
<text x="236.8" y="136.7">J5-1</text>
<text x="55.3" y="142.1">R5</text>
<text x="64.1" y="141.8">1.2K</text>
<text x="72" y="140.5">LD4</text>
<text x="84.5" y="143.6">M4</text>
<text x="113.7" y="143.6">R3</text>
<text x="121.3" y="141">SW13</text>
<text x="136.5" y="141">SW14</text>
<text x="151.8" y="141">SW15</text>
<text x="167" y="141">SW16</text>
<text x="235.5" y="141.8">J5-2</text>
<text x="58.6" y="147.1">D4</text>
<text x="67.7" y="149.8" transform="rotate(-90 67.7 149.8)">2</text>
<text x="235.5" y="146.9">J5-3</text>
<text x="264.6" y="148.6">SL1</text>
<text x="54.4" y="151.9">1N4007</text>
<text x="67.7" y="154.5" transform="rotate(-90 67.7 154.5)">J19-</text>
<text x="74.1" y="155.8" transform="rotate(-90 74.1 155.8)">J19-1</text>
<text x="113.7" y="151.2">R4</text>
<text x="235.5" y="151.9">J5-4</text>
<text x="83.2" y="160.6">SL9</text>
<text x="150.5" y="158.8">GND_DHT</text>
<text x="216.5" y="158.7">RED</text>
<text x="216.8" y="160.8">LD8</text>
<text x="31" y="164.6">J13-1</text>
<text x="153.5" y="167.4">J1-3</text>
<text x="153.5" y="162.4">J1-4</text>
<text x="182.2" y="166.4">+5V_ULTRA</text>
<text x="196.2" y="162.4">R15</text>
<text x="205.1" y="162.1">330E</text>
<text x="224.1" y="162.6">GND_ULTRA</text>
<text x="31" y="169.7">J13-2</text>
<text x="153.5" y="172.5">J1-2</text>
<text x="160.7" y="172.8">DOUT</text>
<text x="31" y="174.8">J13-3</text>
<text x="31" y="179.9">J13-4</text>
<text x="68.5" y="179.7" transform="rotate(-90 68.5 179.7)">GND_SER</text>
<text x="74.8" y="178" transform="rotate(-90 74.8 178)">+5V_SER</text>
<text x="108.5" y="179">RED</text>
<text x="153.5" y="177.6">J1-1</text>
<text x="160.7" y="177.8">+5V_DHT</text>
<text x="29.9" y="185.2">R20</text>
<text x="38.8" y="185">330E</text>
<text x="49.1" y="183.7">LD13</text>
<text x="50.1" y="181.5">RED</text>
<text x="57.8" y="185.5">GND_SER</text>
<text x="65.1" y="181.7">SL10</text>
<text x="79.4" y="180.4">+5V_DHT</text>
<text x="88.3" y="182.7">R6</text>
<text x="97.2" y="182.4">330E</text>
<text x="108.9" y="181.1">LD5</text>
<text x="116.2" y="182.9">GND_DHT</text>
<text x="23.5" y="189.3">+5V_SER</text>
</g>
<g font-size="2.1">
<text x="233" y="28.8">LCD DISPLAY 16x2</text>
<text x="77.9" y="32.7">1</text>
<text x="77.9" y="35.3">2</text>
<text x="81.7" y="33.9">EN1</text>
<text x="96.3" y="33.9">VSS</text>
<text x="102.6" y="35.3">15</text>
<text x="102.6" y="32.7">16</text>
<text x="77.9" y="37.8">3</text>
<text x="77.9" y="40.4">4</text>
<text x="81.7" y="36.4">I/P1</text>
<text x="81.7" y="38.9">O/P1</text>
<text x="81.7" y="41.5">GND1</text>
<text x="94.4" y="41.5">GND2</text>
<text x="95.2" y="38.9">O/P4</text>
<text x="95.9" y="36.4">I/P4</text>
<text x="102.6" y="40.4">13</text>
<text x="102.6" y="37.8">14</text>
<text x="77.9" y="42.9">5</text>
<text x="77.9" y="45.4">6</text>
<text x="77.9" y="48">7</text>
<text x="81.7" y="44">GND</text>
<text x="81.7" y="46.6">O/P2</text>
<text x="94.4" y="44">GND3</text>
<text x="95.2" y="46.6">O/P3</text>
<text x="102.6" y="48">10</text>
<text x="102.6" y="45.4">11</text>
<text x="102.6" y="42.9">12</text>
<text x="214.9" y="48" transform="rotate(-90 214.9 48)">E</text>
<text x="226.2" y="44.7" transform="rotate(-90 226.2 44.7)">GND</text>
<text x="228.7" y="44.7" transform="rotate(-90 228.7 44.7)">VCC</text>
<text x="231.3" y="44.7" transform="rotate(-90 231.3 44.7)">CONTR</text>
<text x="233.8" y="44.7" transform="rotate(-90 233.8 44.7)">RS</text>
<text x="236.3" y="44.7" transform="rotate(-90 236.3 44.7)">R/W</text>
<text x="238.9" y="44.7" transform="rotate(-90 238.9 44.7)">E</text>
<text x="241.4" y="44.7" transform="rotate(-90 241.4 44.7)">D0</text>
<text x="243.9" y="44.7" transform="rotate(-90 243.9 44.7)">D1</text>
<text x="246.5" y="44.7" transform="rotate(-90 246.5 44.7)">D2</text>
<text x="249" y="44.7" transform="rotate(-90 249 44.7)">D3</text>
<text x="251.6" y="44.7" transform="rotate(-90 251.6 44.7)">D4</text>
<text x="254.1" y="44.7" transform="rotate(-90 254.1 44.7)">D5</text>
<text x="256.6" y="44.7" transform="rotate(-90 256.6 44.7)">D6</text>
<text x="259.2" y="44.7" transform="rotate(-90 259.2 44.7)">D7</text>
<text x="261.7" y="44.7" transform="rotate(-90 261.7 44.7)">NC</text>
<text x="264.3" y="44.7" transform="rotate(-90 264.3 44.7)">NC</text>
<text x="77.9" y="50.5">8</text>
<text x="81.7" y="49.1">I/P2</text>
<text x="81.7" y="51.6">VS</text>
<text x="95.9" y="49.1">I/P3</text>
<text x="96.1" y="51.6">EN2</text>
<text x="102.6" y="50.5">9</text>
<text x="218.1" y="50.5">S</text>
<text x="225.1" y="48.6" transform="rotate(-90 225.1 48.6)">1</text>
<text x="227.6" y="48.6" transform="rotate(-90 227.6 48.6)">2</text>
<text x="230.1" y="48.6" transform="rotate(-90 230.1 48.6)">3</text>
<text x="232.7" y="48.6" transform="rotate(-90 232.7 48.6)">4</text>
<text x="235.2" y="48.6" transform="rotate(-90 235.2 48.6)">5</text>
<text x="237.8" y="48.6" transform="rotate(-90 237.8 48.6)">6</text>
<text x="240.3" y="48.6" transform="rotate(-90 240.3 48.6)">7</text>
<text x="242.8" y="48.6" transform="rotate(-90 242.8 48.6)">8</text>
<text x="245.4" y="48.6" transform="rotate(-90 245.4 48.6)">9</text>
<text x="247.9" y="49.8" transform="rotate(-90 247.9 49.8)">10</text>
<text x="250.4" y="49.8" transform="rotate(-90 250.4 49.8)">11</text>
<text x="253" y="49.8" transform="rotate(-90 253 49.8)">12</text>
<text x="255.5" y="49.8" transform="rotate(-90 255.5 49.8)">13</text>
<text x="258.1" y="49.8" transform="rotate(-90 258.1 49.8)">14</text>
<text x="260.6" y="49.8" transform="rotate(-90 260.6 49.8)">15</text>
<text x="263.1" y="49.8" transform="rotate(-90 263.1 49.8)">16</text>
<text x="151.3" y="56.2" transform="rotate(-90 151.3 56.2)">P1</text>
<text x="214.9" y="55.1" transform="rotate(-90 214.9 55.1)">A</text>
<text x="150.1" y="61.2" transform="rotate(-90 150.1 61.2)">P1</text>
<text x="205.4" y="64.5">1</text>
<text x="211.2" y="65.6">A0</text>
<text x="222.7" y="65.6">VDD</text>
<text x="231.6" y="64.5">16</text>
<text x="205.4" y="67">2</text>
<text x="205.4" y="69.6">3</text>
<text x="211.2" y="68.1">A1</text>
<text x="211.2" y="70.7">A2</text>
<text x="222.9" y="68.1">SDA</text>
<text x="223.3" y="70.7">SCL</text>
<text x="231.6" y="69.6">14</text>
<text x="231.6" y="67">15</text>
<text x="205.4" y="72.1">4</text>
<text x="205.4" y="74.6">5</text>
<text x="205.4" y="77.2">6</text>
<text x="211.2" y="73.2">P0</text>
<text x="211.2" y="75.8">P1</text>
<text x="223.4" y="73.2">INT</text>
<text x="224.5" y="75.8">P7</text>
<text x="231.6" y="77.2">11</text>
<text x="231.6" y="74.6">12</text>
<text x="231.6" y="72.1">13</text>
<text x="205.4" y="79.7">7</text>
<text x="205.4" y="82.3">8</text>
<text x="211.2" y="78.3">P2</text>
<text x="211.2" y="80.8">P3</text>
<text x="211.2" y="83.4">VSS</text>
<text x="224.5" y="83.4">P4</text>
<text x="224.5" y="80.8">P5</text>
<text x="224.5" y="78.3">P6</text>
<text x="231.6" y="82.3">9</text>
<text x="231.6" y="79.7">10</text>
<text x="119.8" y="108.9">3</text>
<text x="119.8" y="111.5">4</text>
<text x="126.7" y="108.9">1</text>
<text x="126.7" y="111.5">2</text>
<text x="135" y="108.9">3</text>
<text x="135" y="111.5">4</text>
<text x="142" y="108.9">1</text>
<text x="142" y="111.5">2</text>
<text x="150.2" y="108.9">3</text>
<text x="150.2" y="111.5">4</text>
<text x="157.2" y="108.9">1</text>
<text x="157.2" y="111.5">2</text>
<text x="165.5" y="108.9">3</text>
<text x="165.5" y="111.5">4</text>
<text x="172.4" y="108.9">1</text>
<text x="172.4" y="111.5">2</text>
<text x="119.8" y="121.6">3</text>
<text x="119.8" y="124.2">4</text>
<text x="126.7" y="121.6">1</text>
<text x="126.7" y="124.2">2</text>
<text x="135" y="121.6">3</text>
<text x="135" y="124.2">4</text>
<text x="142" y="121.6">1</text>
<text x="142" y="124.2">2</text>
<text x="150.2" y="121.6">3</text>
<text x="150.2" y="124.2">4</text>
<text x="157.2" y="121.6">1</text>
<text x="157.2" y="124.2">2</text>
<text x="165.5" y="121.6">3</text>
<text x="165.5" y="124.2">4</text>
<text x="172.4" y="121.6">1</text>
<text x="172.4" y="124.2">2</text>
<text x="119.8" y="134.3">3</text>
<text x="119.8" y="136.9">4</text>
<text x="126.7" y="134.3">1</text>
<text x="126.7" y="136.9">2</text>
<text x="135" y="134.3">3</text>
<text x="135" y="136.9">4</text>
<text x="142" y="134.3">1</text>
<text x="142" y="136.9">2</text>
<text x="150.2" y="134.3">3</text>
<text x="150.2" y="136.9">4</text>
<text x="157.2" y="134.3">1</text>
<text x="157.2" y="136.9">2</text>
<text x="165.5" y="134.3">3</text>
<text x="165.5" y="136.9">4</text>
<text x="172.4" y="134.3">1</text>
<text x="172.4" y="136.9">2</text>
<text x="260" y="135.6">1</text>
<text x="260" y="138.1">2</text>
<text x="260" y="140.7">3</text>
<text x="260" y="143.2">4</text>
<text x="119.8" y="147">3</text>
<text x="119.8" y="149.6">4</text>
<text x="126.7" y="147">1</text>
<text x="126.7" y="149.6">2</text>
<text x="135" y="147">3</text>
<text x="135" y="149.6">4</text>
<text x="142" y="147">1</text>
<text x="142" y="149.6">2</text>
<text x="150.2" y="147">3</text>
<text x="150.2" y="149.6">4</text>
<text x="157.2" y="147">1</text>
<text x="157.2" y="149.6">2</text>
<text x="165.5" y="147">3</text>
<text x="165.5" y="149.6">4</text>
<text x="172.4" y="147">1</text>
<text x="172.4" y="149.6">2</text>
<text x="90.6" y="166.1">2</text>
<text x="90.6" y="163.5">3</text>
<text x="61.9" y="171.1">1</text>
<text x="61.9" y="173.7">2</text>
<text x="90.6" y="168.6">1</text>
<text x="61.9" y="176.2">3</text>
</g>
<g font-size="2">
<text x="193.7" y="57.2">+5V_LC</text>
<text x="200.7" y="57.2">D</text>
<text x="188.6" y="77.5">GND_LCD</text>
<text x="108.6" y="80.1">C4</text>
<text x="108.6" y="85.2">C3</text>
<text x="108.6" y="95.3">C1</text>
<text x="108.6" y="90.2">C2</text>
<text x="196.2" y="90.2">RS</text>
<text x="196.2" y="95.3">E</text>
<text x="108.6" y="100.4">R1</text>
<text x="196.2" y="100.4">D4</text>
<text x="108.6" y="105.5">R2</text>
<text x="196.2" y="105.5">D5</text>
<text x="108.6" y="110.6">R3</text>
<text x="196.2" y="110.6">D6</text>
<text x="108.6" y="115.6">R4</text>
<text x="196.2" y="115.6">D7</text>
<text x="238.1" y="135.9">+5V_ULTRA</text>
<text x="240.6" y="139.8">TRIG</text>
<text x="238.1" y="149.9">GND_ULTRA</text>
<text x="240.6" y="144.8">ECHO</text>
<text x="42.6" y="163.9">+5V_SER</text>
<text x="46.4" y="171.5">SERVO_I</text>
<text x="54.3" y="171.5">P</text>
<text x="47.6" y="181.7">GND_SER</text>
</g>
</svg>
